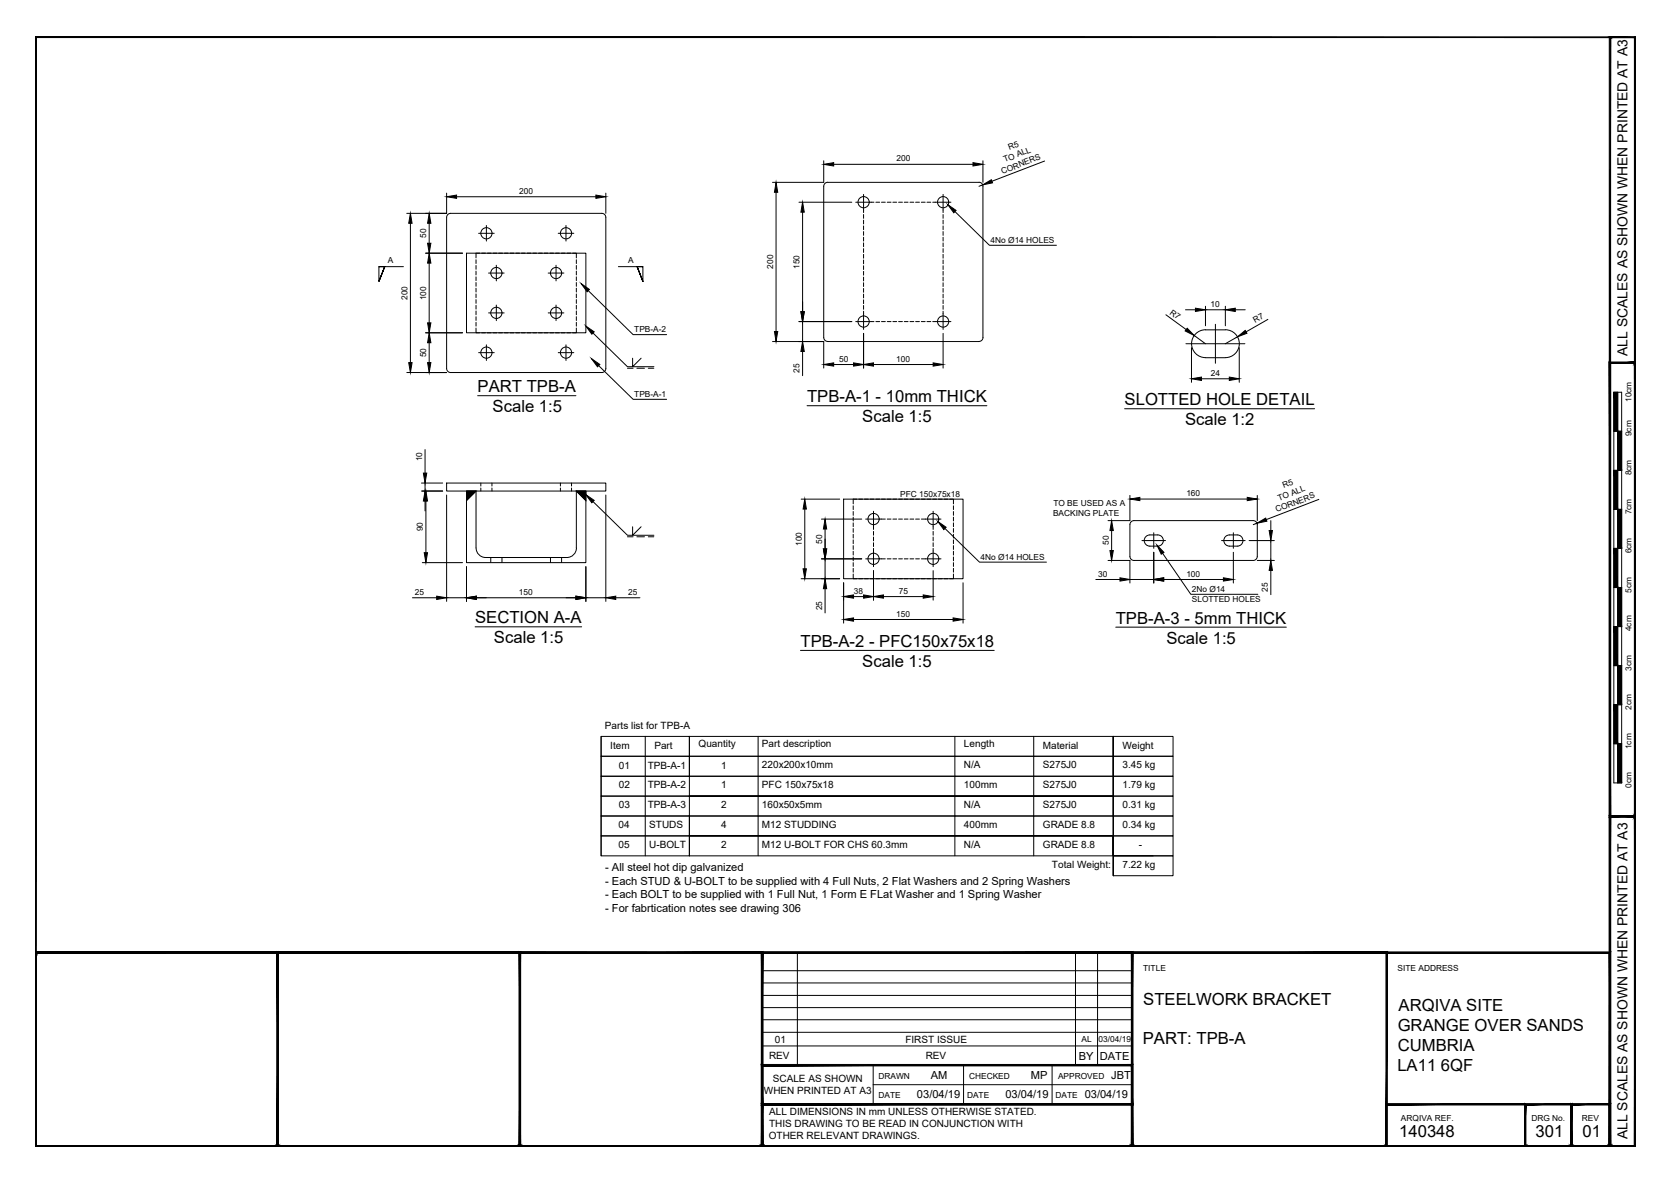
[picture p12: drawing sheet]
<svg xmlns="http://www.w3.org/2000/svg" width="420mm" height="297mm" viewBox="0 0 420 297" stroke-linecap="round" stroke-linejoin="round" font-family="sans-serif">
<!-- layer: TEXT AND DIMENSIONS -->
<g fill="none" stroke="#000" stroke-width=".25">
<path d="M103.1 56.1v35M107.9 56.1v5M112.2 48.5v5.1h-10M114.7 49.4h35M120.3 58.6h3.9M122.2 56.7v3.9M140.3 58.6h3.9M142.2 56.7v3.9M152.2 48.5v5.1M195 48.3v35M200.8 50.8h13.2M201.7 53.3v25"/>
<path d="M207 40.4v5.4h-12.9M209.5 41.3h35M215 50.8h4M217 48.9v3.9M235 50.8h4M237 48.9v3.9M240 53.2l8.6 8.4h16.9M246.9 46.5l-.9 .3M247 40.4v5.4M262.5 40.5l-13.2 5.1M95.2 67h1.5l-1.5 3.7 1.5-3.7-1.5 3.7v-3.7h6.2M107 63.6h9.2"/>
<path d="M107.9 66.1v15M122.8 68.6h3.9M122.8 78.6h3.9M124.7 66.7v3.9M124.7 76.7v3.9M137.8 68.6h3.9M137.8 78.6h3.9M139.7 66.7v3.9M139.7 76.7v3.9M147.8 73l11.3 11.1h8.4M155.4 67h6.2v3.7l-1.5-3.7 1.5 3.7-1.5-3.7h1.5M217 78.9v3.9"/>
<path d="M237 78.9v3.9M293 79.1l5.1 3.7M297.9 77.9h2.5M302.9 77v4.9M302.9 77.9h5M307.9 77v4.9M310.4 77.9h2.5M102.2 93.6h10M107 83.6h9.2M107.9 86.1v5M120 99.4h24.7M120.3 88.6h3.9"/>
<path d="M122.2 86.7v3.9M140.3 88.6h3.9M142.2 86.7v3.9M149 83.7l8.7 8.5h6.6M150.4 91.9l8.7 8.5h8.4M157.7 92.5h1.4M159 90v2.2l2.1-2.2M160 92.5h2M162.9 92.5h1.4M194.1 85.8h12.9v6.7M200.8 80.8h13.2M201.7 80.8v5"/>
<path d="M201.7 88.3v6.1M209.5 91.6h5M215 80.8h4M217 83.8v8.7M219.5 91.6h15M235 80.8h4M237 83.8v8.7M298 86.4h14.8M299.4 87.4v8.7M300.1 84.3l2.8 2.1M301.9 95.2h7M305.4 81.5v9.8"/>
<path d="M311 84.6l-3.1 1.8M311.4 87.4v8.7M318.6 80.3l-5.5 3.1M106.8 113v5.9M202.8 102h45.2M282.6 102.7h47.8M105.9 123.4h5.3M105.9 121.4h5.3M106.8 121.4v2M106.8 125.9v2.5M107 125.9v13M112.2 124.4v26.7"/>
<path d="M149 126l8.7 8.5h6.6M152.2 124.4v26.7M157.7 134.9h1.4M159 132.4v2.1l2.1-2.1M160 134.9h2M162.9 134.9h1.4M201.3 125.4h9.7M202.2 127.9v15M206.4 130.5h10.1M207.3 132.9v5M217.5 130.5h4M219.5 128.5v3.9"/>
<path d="M219.5 138.5v3.9M232.5 130.5h4M234.5 128.5v3.9M234.5 138.5v3.9M237.5 132.8l8.6 8.5h16.9M279.3 133.3v5M283.9 124.5v6.3h-5.5M286.4 125.4h27M287 135.8h5.9M289.9 133.9v3.9M289.9 138.8v7.7M292.1 139l7.1 10.4h16.9"/>
<path d="M307 135.8h5.9M309.9 133.9v3.9M309.9 138.8v7.7M313.9 135.8h6.3M315.9 131.5l-1 .3M315.9 124.5v6.3M319.3 130.8v2.5M319.3 135.8v5M331.4 125.5l-13.2 5.1M103.6 150.2h6.1M106.1 141.4h10.1M112.2 150.2h5"/>
<path d="M117.2 142.4v8.7M119.4 157.5h26.8M119.7 150.2h25M147.2 150.2h5M147.2 142.4v8.7M154.7 150.2h6.1M201.3 145.4h9.7M206.4 140.4h10.1M207.3 140.4v5M207.3 147.9v6.1M212 146.5v10.1M214.5 149.9h2.5"/>
<path d="M214.5 155.7h25M217.5 140.4h4M219.5 143.4v7.4M222 149.9h10M232.5 140.4h4M234.5 143.4v7.4M242 146.5v10.1M275.4 145.6h6M278.4 140.8h5.5v5.7M280.4 157.6h42.8M283.9 145.6h6M292.4 145.6h15"/>
<path d="M315.9 140.8h4.3M319.3 143.3v6.1M201.2 163.4h48.6M151.1 185.1v30M162.1 185.1v30M173.2 195.1v5h-22.1v-5h128.7M173.2 190.1h106.6M173.2 195.1h106.6M190.5 185.1v30M240 185.1v30M259.8 185.1v30M279.8 185.1h-106.6v5h-22.1v-5h22.1v10"/>
<path d="M279.8 190.1h-128.7v5h22.1M279.8 185.1v25M279.8 185.1v20M279.8 185.1h15v5h-15zM279.8 190.1h15v5h-15zM279.8 195.1h15v5h-15zM279.8 185.1v35M173.2 200.1h106.6h-106.6M173.2 200.1v5h-22.1v-5h128.7M173.2 200.1h106.6M279.8 205.1h-128.7v5h128.7M279.8 210.1h-106.6h106.6"/>
<path d="M279.8 200.1h15v5h-15zM279.8 205.1h15v5h-15zM279.8 215.1h15v5h-15zM279.8 205.1h-106.6v10v-5h-22.1v5h138.7M279.8 210.1v5v-5h15v5h-15z"/>
</g>
<!-- layer: PROPOSED OTHER USER 1 -->
<g fill="none" stroke="#000" stroke-width=".25">
<path d="M112.2 54.6v38a1.01 1.01 0 0 0 1 1M113.2 53.6h38a1.01 1.01 0 0 1 1 1M113.2 53.6a1.01 1.01 0 0 0-1 1M152.2 54.6v38a1.01 1.01 0 0 1-1 1h-38M207.3 46.1l.7-.3h38a.97 .97 0 0 1 1 1v38a1.04 1.04 0 0 1-1 1h-38a1.01 1.01 0 0 1-1-1v-38zM117.2 63.6h30v20h-30zM307.9 82.9h-5a3.5 3.5 0 0 0-3.5 3.5 3.5 3.5 0 0 0 3.5 3.5h5M307.9 82.9a3.5 3.5 0 0 1 3.5 3.5 3.5 3.5 0 0 1-3.5 3.5M112.2 121.4h40v2h-40zM119.6 123.4l-2.4 2.4M144.8 123.4h2.4v18h-30v-18h2.4v14.3a2.44 2.44 0 0 0 2.4 2.4M144.8 123.4v14.3"/>
<path d="M144.8 123.4l2.4 2.4M144.9 137.7a2.4 2.4 0 0 1-2.5 2.4h-20.4M212 125.4h30v20h-30zM284.9 130.8h30a1.01 1.01 0 0 1 1 1v8a1.01 1.01 0 0 1-1 1h-30M284.9 130.8a1.01 1.01 0 0 0-1 1v8a1.01 1.01 0 0 0 1 1M287.8 135l.3-.3a4.8 4.8 0 0 1 3.3-.2 1.41 1.41 0 0 1 .9 1.6 1.41 1.41 0 0 1-1.4 1.1h-2a1.41 1.41 0 0 1-1.2-.7 1.41 1.41 0 0 1 .1-1.5zM307.8 135l.3-.3a4.8 4.8 0 0 1 3.3-.2 1.41 1.41 0 0 1 .9 1.6 1.41 1.41 0 0 1-1.4 1.1h-2a1.41 1.41 0 0 1-1.2-.7 1.41 1.41 0 0 1 .1-1.5z"/>
<circle cx="122.2" cy="58.6" r="1.41"/>
<circle cx="142.2" cy="58.6" r="1.41"/>
<circle cx="217" cy="50.8" r="1.41"/>
<circle cx="237" cy="50.8" r="1.41"/>
<circle cx="124.7" cy="68.6" r="1.41"/>
<circle cx="124.7" cy="78.6" r="1.41"/>
<circle cx="139.7" cy="68.6" r="1.41"/>
<circle cx="139.7" cy="78.6" r="1.41"/>
<circle cx="122.2" cy="88.6" r="1.41"/>
<circle cx="142.2" cy="88.6" r="1.41"/>
<circle cx="217" cy="80.8" r="1.41"/>
<circle cx="237" cy="80.8" r="1.41"/>
<circle cx="219.5" cy="130.4" r="1.41"/>
<circle cx="234.5" cy="130.4" r="1.41"/>
<circle cx="219.5" cy="140.4" r="1.41"/>
<circle cx="234.5" cy="140.4" r="1.41"/>
</g>
<!-- layer: TEXT AND DIMENSIONS -->
<g fill="#000" stroke="#000" stroke-width=".25">
<path d="M103.1 53.6l.5 2.5h-.9zM107.9 53.6l.4 2.5h-.9zM112.2 49.4l2.5-.4v.8zM149.7 49l2.5 .4-2.5 .4zM195 45.8l.4 2.5h-.8zM201.7 50.8l.4 2.5h-.8zM207 41.3l2.5-.4v.8zM238.2 51.4l2 1.5-.5 .6zM244.5 40.9l2.5 .4-2.5 .4zM246.9 46.5l2.2-1.3 .3 .8zM107.4 61.1h.9l-.4 2.5zM107.9 63.6l.4 2.5h-.9z"/>
<path d="M146 71.3l2.1 1.4-.6 .6zM201.3 78.3h.8l-.4 2.5zM300.4 77.4l2.5 .5-2.5 .4zM307.9 77.9l2.5-.5v.9zM102.7 91.1h.9l-.5 2.5zM107.4 81.1h.9l-.4 2.5zM107.9 83.6l.4 2.5h-.9zM107.4 91.1h.9l-.4 2.5zM147.2 81.9l2.1 1.5-.6 .6zM148.6 90.1l2.1 1.5-.6 .6zM194.6 83.3h.8l-.4 2.5zM201.7 85.8l.4 2.5h-.8z"/>
<path d="M207 91.6l2.5-.4v.8zM214.5 91.2l2.5 .4-2.5 .4zM217 91.6l2.5-.4v.8zM234.5 91.2l2.5 .4-2.5 .4zM298.3 82.5l1.8 1.8-2.3-1.1zM299.4 95.2l2.5-.4v.8zM308.9 94.8l2.5 .4-2.5 .4zM311 84.6l1.9-1.6 .4 .8zM106.4 118.9h.8l-.4 2.5zM106.8 123.4l.4 2.5h-.8zM106.6 138.9h.8l-.4 2.5zM107 123.4l.4 2.5h-.8z"/>
<path d="M147.2 124.3l2.1 1.5-.6 .5zM202.2 125.4l.4 2.5h-.8zM206.9 137.9h.8l-.4 2.5zM207.3 130.5l.4 2.4h-.8zM235.7 131.1l2.1 1.4-.6 .6zM279.3 130.8l.5 2.5h-.9zM278.9 138.3h.9l-.5 2.5zM283.9 125.4l2.5-.4v.8zM290.7 137l1.8 1.8-.7 .5zM313.4 125l2.5 .4-2.5 .4zM315.9 131.5l2.2-1.3 .3 .8zM318.9 133.3h.9l-.5 2.5z"/>
<path d="M109.7 149.8l2.5 .4-2.5 .4zM117.2 150.2l2.5-.4v.8zM144.7 149.8l2.5 .4-2.5 .4zM152.2 150.2l2.5-.4v.8zM201.8 142.9h.8l-.4 2.5zM207.3 145.4l.4 2.5h-.8zM212 149.9l2.5-.4v.8zM212 155.7l2.5-.4v.8zM217 149.5l2.5 .4-2.5 .4zM219.5 149.9l2.5-.4v.8zM232 149.5l2.5 .4-2.5 .4zM239.5 155.3l2.5 .4-2.5 .4z"/>
<path d="M281.4 145.2l2.5 .4-2.5 .4zM289.9 145.6l2.5-.4v.8zM307.4 145.2l2.5 .4-2.5 .4zM319.3 140.8l.5 2.5h-.9z"/>
</g>
<!-- layer: PROPOSED OTHER USER 1 -->
<path d="M117.2 123.4h2.4l-2.4 2.4zM144.8 123.4h2.4v2.4z" fill="#000" stroke="#000" stroke-width=".25"/>
<!-- layer: PROPOSED OTHER USER 1 - HIDDEN -->
<g fill="none" stroke="#000" stroke-width=".25">
<path d="M217 52.8v.6M217 53.9v1M217 55.3v1M217 56.8v.9M217 58.2v.9M217 59.6v1M219 50.8h.6M220.1 50.8h1M221.5 50.8h1M223 50.8h.9M224.4 50.8h.9M225.8 50.8h1"/>
<path d="M227.2 50.8h1M228.7 50.8h.9M230.1 50.8h.9M231.5 50.8h1M232.9 50.8h1M234.4 50.8h.6M237 52.8v.6M237 53.9v1M237 55.3v1M237 56.8v.9M237 58.2v.9M237 59.6v1"/>
<path d="M119.6 65.3v.9M119.6 66.7v1M119.6 68.1v1M119.6 69.6v.9M119.6 71v.9M119.6 72.4v1M119.6 73.9v.9M119.6 75.3v.9M119.6 76.7v1M119.6 78.1v1M119.6 79.6v.9M120.6 63.6h-1v1.2"/>
<path d="M121 63.6h1M122.5 63.6h.9M123.9 63.6h.9M125.3 63.6h1M126.8 63.6h.9M128.2 63.6h.9M129.6 63.6h1M131 63.6h1M132.5 63.6h.9M133.9 63.6h.9M135.3 63.6h1M136.7 63.6h1"/>
<path d="M138.2 63.6h.9M139.6 63.6h1M141 63.6h1M142.5 63.6h.9M143.9 63.6h.9v1.2M144.8 65.3v.9M144.8 66.7v1M144.8 68.1v1M144.8 69.6v.9M144.8 71v.9M144.8 72.4v1M144.8 73.9v.9"/>
<path d="M144.8 75.3v.9M144.8 76.7v1M144.8 78.1v1M144.8 79.6v.9M217 61v1M217 62.5v.9M217 63.9v1M217 65.3v1M217 66.8v.9M217 68.2v1M217 69.6v1M217 71.1v.9"/>
<path d="M217 72.5v.9M217 73.9v1M217 75.4v.9M217 76.8v.9M217 78.2v.7M237 61v1M237 62.5v.9M237 63.9v1M237 65.3v1M237 66.8v.9M237 68.2v1M237 69.6v1"/>
<path d="M237 71.1v.9M237 72.5v.9M237 73.9v1M237 75.4v.9M237 76.8v.9M237 78.2v.7M119.6 82.4v1.2h1M119.6 81v1M121 83.6h1M122.5 83.6h.9M123.9 83.6h.9M125.3 83.6h1"/>
<path d="M126.8 83.6h.9M128.2 83.6h.9M129.6 83.6h1M131 83.6h1M132.5 83.6h.9M133.9 83.6h.9M135.3 83.6h1M136.7 83.6h1M138.2 83.6h.9M139.6 83.6h1M141 83.6h1M142.5 83.6h.9"/>
<path d="M144.8 82.4v1.2h-.9M144.8 81v1M219 80.8h.6M220.1 80.8h1M221.5 80.8h1M223 80.8h.9M224.4 80.8h.9M225.8 80.8h1M227.2 80.8h1M228.7 80.8h.9M230.1 80.8h.9M231.5 80.8h1"/>
<path d="M232.9 80.8h1M234.4 80.8h.6M120.8 121.4v.8M120.8 122.6v.8M123.6 121.4v.8M123.6 122.6v.8M140.8 121.4v.8M140.8 122.6v.8M143.6 121.4v.8M143.6 122.6v.8M214.4 127.1v1M214.4 128.5v1"/>
<path d="M214.4 130v.9M214.4 131.4v1M214.4 132.8v1M214.4 134.3v.9M214.4 135.7v.9M214.4 137.1v1M214.4 138.5v1M214.4 140v.9M215.3 125.4h-.9v1.2M215.8 125.4h1M217.2 125.4h1M218.7 125.4h.9"/>
<path d="M219.5 132.4v.7M219.5 133.5v1M219.5 135v.9M219.5 136.4v1M219.5 137.8v.7M220.1 125.4h1M221.5 130.5h1M221.5 125.4h1M223 125.4h.9M223 130.5h.9M224.4 125.4h.9M224.4 130.5h.9"/>
<path d="M225.8 125.4h1M225.8 130.5h1M227.2 125.4h1M227.2 130.5h1M228.7 125.4h.9M228.7 130.5h.9M230.1 125.4h.9M230.1 130.5h.9M231.5 125.4h1M231.5 130.5h1M232.9 125.4h1M234.4 125.4h.9"/>
<path d="M234.5 132.4v.7M234.5 133.5v1M234.5 135v.9M234.5 136.4v1M234.5 137.8v.7M235.8 125.4h1M237.2 125.4h1M238.7 125.4h.9v1.2M239.6 127.1v1M239.6 128.5v1M239.6 130v.9M239.6 131.4v1"/>
<path d="M239.6 132.8v1M239.6 134.3v.9M239.6 135.7v.9M239.6 137.1v1M239.6 138.5v1M239.6 140v.9M123.3 140.1v1.3M126.1 140.1v1.3M138.3 140.1v1.3M141.1 140.1v1.3M214.4 144.3v1.1h.9M214.4 141.4v.9"/>
<path d="M214.4 142.8v1M215.8 145.4h1M217.2 145.4h1M218.7 145.4h.9M220.1 145.4h1M221.5 140.4h1M221.5 145.4h1M223 145.4h.9M223 140.4h.9M224.4 145.4h.9M224.4 140.4h.9M225.8 145.4h1"/>
<path d="M225.8 140.4h1M227.2 145.4h1M227.2 140.4h1M228.7 145.4h.9M228.7 140.4h.9M230.1 145.4h.9M230.1 140.4h.9M231.5 145.4h1M231.5 140.4h1M232.9 145.4h1M234.4 145.4h.9M235.8 145.4h1"/>
<path d="M237.2 145.4h1M239.6 144.3v1.1h-.9M239.6 141.4v.9M239.6 142.8v1"/>
</g>
<!-- layer: 0 -->
<g fill="none" stroke="#000" stroke-width=".25">
<path d="M405.5 98.6h2v98.1h-2zM406.5 98.6v98.1M405.5 118.2h2M405.5 108.4h2M405.5 137.8h2M405.5 128h2M405.5 157.5h2M405.5 147.7h2M405.5 177.1h2M405.5 167.3h2M405.5 186.9h2M200.4 239.4v28.3"/>
<path d="M270.3 239.4v28.3M275.8 239.4v28.3M191.5 250.1h93M191.5 247h93M191.5 243.9h93M191.5 256.3h93M191.5 253.2h93M191.5 259.4h93M191.5 262.8h93M219.4 267.7v9.8M219.4 272.6h65.1M242.1 267.7v9.8"/>
<path d="M264.4 267.7v9.8"/>
</g>
<g fill="#000" stroke="#000" stroke-width=".25">
<path d="M8.9 9.3l.2 .1h401.6zM8.9 9.3h402l-.2 .1z"/>
<path d="M404.4 9.3l.3 .1zM404.4 9.3l.3 .1-.3 278.6zM404.7 9.4l-.3 278.6 .3-.1zM404.4 288l.3-.1z"/>
<path d="M404.6 9.3l.1 .1h6zM404.6 9.3h6.3l-.2 .1z"/>
<path d="M410.7 9.4v278.5l.2-278.6zM410.9 9.3v278.7l-.2-.1z"/>
<path d="M410.7 9.4v278.5l.2-278.6zM410.9 9.3v278.7l-.2-.1z"/>
<path d="M404.4 91l.3 .3 6.2-.3zM404.7 91.3l6.2-.3-.2 .3zM410.9 91l-.2 .3z"/>
<path d="M404.4 91l.3 114v-113.7zM404.4 91l.3 114-.3 .3z"/>
<path d="M405.5 98.6l1 9.8v-9.8zM405.5 98.6l1 9.8h-1z"/>
<path d="M410.9 91.1l-.2 .2 .2 113.9zM410.7 91.3l.2 113.9-.2-.2zM410.7 205l.2 .3zM404.7 205h6l.2 .3zM404.7 205l-.3 .3h6.5z"/>
<path d="M405.5 118.2l1 9.8v-9.8zM405.5 118.2l1 9.8h-1z"/>
<path d="M406.5 108.4l1 9.8v-9.8zM406.5 108.4l1 9.8h-1z"/>
<path d="M405.5 137.8l1 9.8v-9.8zM405.5 137.8l1 9.8h-1z"/>
<path d="M406.5 128l1 9.8v-9.8zM406.5 128l1 9.8h-1z"/>
<path d="M405.5 157.5l1 9.8v-9.8zM405.5 157.5l1 9.8h-1z"/>
<path d="M406.5 147.6l1 9.9v-9.9zM406.5 147.6l1 9.9h-1z"/>
<path d="M405.5 177.1l1 9.8v-9.8zM405.5 177.1l1 9.8h-1z"/>
<path d="M406.5 167.3l1 9.8v-9.8zM406.5 167.3l1 9.8h-1z"/>
<path d="M406.5 186.9l1 9.8v-9.8zM406.5 186.9l1 9.8h-1z"/>
<path d="M404.4 205l.3 .3 6.2-.3zM404.7 205.3l6.2-.3-.2 .3zM410.9 205l-.2 .3z"/>
<path d="M410.9 205.1l-.2 .2 .2 82.7zM410.7 205.3l.2 82.7-.2-.1zM410.7 287.9l.2 .1z"/>
<path d="M8.9 239.2l.2 .4zM8.9 239.2l395.5 .4h-395.3zM8.9 239.2l395.5 .4 .3-.4z"/>
<path d="M9.1 239.6h60.5l.3-.4zM8.9 239.2h61l-60.8 .4zM8.9 239.2l.2 .4z"/>
<path d="M69.9 239.6h60.6l.3-.4zM69.6 239.2h61.2l-60.9 .4zM69.6 239.2l.3 48.7v-48.3zM69.6 239.2l.3 48.7-.3 .1zM69.6 288l.3-.1z"/>
<path d="M130.8 239.6h60.5l.4-.4zM130.5 239.2h61.2l-60.9 .4zM130.5 239.2l.3 48.7v-48.3zM130.5 239.2l.3 48.7-.3 .1zM130.5 288l.3-.1z"/>
<path d="M191.7 239.6h92.6l.4-.4zM191.3 239.2h93.4l-93 .4zM191.3 239.2l.4 48.7v-48.3zM191.3 239.2l.4 48.7-.4 .1zM191.3 288l.4-.1z"/>
<path d="M284.7 239.6h63.6l.3-.4zM284.3 239.2h64.3l-63.9 .4zM284.3 239.2l.4 48.7v-48.3zM284.3 239.2l.4 48.7-.4 .1zM284.3 288l.4-.1z"/>
<path d="M404.7 239.2l-.3 .4 .3 48.4zM404.4 239.6l.3 48.4-.3-.1zM404.4 287.9l.3 .1z"/>
<path d="M191.3 277.3l.4 .4 93-.4zM191.7 277.7l93-.4-.4 .4zM284.7 277.3l-.4 .4 .4 10.3zM284.3 277.7l.4 10.3-.4-.1zM284.3 287.9l.4 .1z"/>
<path d="M191.3 277.7h93.4l-.4-.4zM191.3 277.7l.4-.4h92.6zM191.3 267.5v10.2l.4-.4zM191.3 267.5l.4 .4v9.4zM191.3 267.5l.4 .4 93-.4zM191.7 267.9l93-.4-.4 .4zM284.7 267.5l-.4 .4 .4 9.8zM284.3 267.9l.4 9.8-.4-.4z"/>
<path d="M383.1 277.3l.3 .4 11.7-.4zM383.4 277.7l11.7-.4-.4 .4zM394.7 277.7l.4 10.3v-10.7zM394.7 277.7l.4 10.3-.4-.1zM394.7 287.9l.4 .1z"/>
<path d="M348.5 277.7h34.8v-.4zM348.5 277.3h34.8l-34.8 .4z"/>
<path d="M394.7 277.3l.4 .4 9.6-.4zM395.1 277.7l9.6-.4-.3 .4zM404.7 277.3l-.3 .4 .3 10.3zM404.4 277.7l.3 10.3-.3-.1zM404.4 287.9l.3 .1z"/>
<path d="M9.1 9.4l-.2 278.6 .2-.1zM8.9 9.3l.2 .1-.2 278.6z"/>
<path d="M9.1 239.6l-.2 48.4 .2-.1zM8.9 239.4l.2 .2-.2 48.4z"/>
<path d="M9.1 287.9l60.7 .1-.2-.1zM9.1 287.9l60.7 .1h-60.9z"/>
<path d="M69.6 287.9l.3 .1zM69.9 239.2v48.8l-.3-.1zM69.9 239.2l-.3 .4v48.3z"/>
<path d="M69.9 287.9l60.7 .1-.1-.1zM69.9 287.9l60.7 .1h-60.8z"/>
<path d="M130.5 287.9l.3 .1zM130.8 239.2v48.8l-.3-.1zM130.8 239.2l-.3 .4v48.3z"/>
<path d="M130.8 287.9l60.7 .1-.2-.1zM130.8 287.9l60.7 .1h-60.9z"/>
<path d="M191.3 287.9l.4 .1zM191.7 239.2v48.8l-.4-.1zM191.3 239.6v48.3l.4-48.7z"/>
<path d="M191.7 287.9l92.8 .1-.2-.1zM191.7 287.9l92.8 .1h-93z"/>
<path d="M284.3 287.9l.4 .1zM284.7 239.2v48.8l-.4-.1zM284.7 239.2l-.4 .4v48.3z"/>
<path d="M191.5 288h93l-.2-.1zM191.5 288l.2-.1h92.6zM191.3 288l.4-.1zM191.7 277.7v10.2l-.4 .1zM191.3 277.3v10.7l.4-10.3z"/>
<path d="M284.7 287.9l63.8 .1-.2-.1zM284.7 287.9l63.8 .1h-64z"/>
<path d="M348.3 287.9l.3 .1zM348.6 239.2v48.8l-.3-.1zM348.6 239.2l-.3 .4v48.3z"/>
<path d="M383.3 288h11.6l-.2-.1zM383.4 287.9h11.3l-11.4 .1zM383.1 288l.3-.1zM383.4 277.7v10.2l-.3 .1zM383.1 277.3v10.7l.3-10.3z"/>
<path d="M8.9 288h395.7l-.2-.1zM8.9 288l.2-.1h395.3zM8.9 239.4v48.6l.2-.1zM8.9 239.4l.2 .2v48.3z"/>
<path d="M394.9 288h9.7l-.2-.1zM394.9 288l.2-.1h9.3zM394.7 288l.4-.1zM395.1 277.7v10.2l-.4 .1zM394.7 277.3v10.7l.4-10.3z"/>
<path d="M9.1 287.9l401.8 .1-.2-.1zM9.1 287.9l401.8 .1h-402z"/>
<path d="M404.7 287.9l6.2 .1-.2-.1zM404.7 287.9l6.2 .1h-6.3z"/>
<path d="M404.6 288h6.3l-.2-.1zM404.7 287.9h6l-6.1 .1zM404.4 288l.3-.1zM404.7 205.3v82.6l-.3 .1zM404.4 205v83l.3-82.7z"/>
</g>
<g font-size="4.2">
<text x="120" y="98.6">PART TPB-A</text>
<text x="202.8" y="101.1">TPB-A-1 - 10mm THICK</text>
<text x="282.6" y="101.8">SLOTTED HOLE DETAIL</text>
<text x="123.8" y="103.6">Scale 1:5</text>
<text x="216.7" y="106.1">Scale 1:5</text>
<text x="297.8" y="106.9">Scale 1:2</text>
<text x="119.4" y="156.6">SECTION A-A</text>
<text x="124.1" y="161.7">Scale 1:5</text>
<text x="280.4" y="156.7">TPB-A-3 - 5mm THICK</text>
<text x="293.1" y="161.8">Scale 1:5</text>
<text x="201.2" y="162.6">TPB-A-2 - PFC150x75x18</text>
<text x="216.7" y="167.6">Scale 1:5</text>
<text x="287.3" y="252.5">STEELWORK BRACKET</text>
<text x="351.5" y="254">ARQIVA SITE</text>
<text x="287.2" y="262.4">PART: TPB-A</text>
<text x="351.2" y="259.1">GRANGE OVER SANDS</text>
<text x="351.1" y="269.2">LA11 6QF</text>
<text x="351.2" y="264.1">CUMBRIA</text>
<text x="351.6" y="285.7">140348</text>
<text x="385.9" y="285.7">301</text>
<text x="397.7" y="285.7">01</text>
</g>
<g font-size="3.5">
<text x="409" y="89.4" transform="rotate(-90 409 89.4)">ALL SCALES AS SHOWN WHEN PRINTED AT A3</text>
<text x="409" y="286.3" transform="rotate(-90 409 286.3)">ALL SCALES AS SHOWN WHEN PRINTED AT A3</text>
</g>
<g font-size="2.8">
<text x="152.1" y="218.9">- All steel hot dip galvanized</text>
<text x="152.1" y="222.3">- Each STUD &amp; U-BOLT to be supplied with 4 Full Nuts, 2 Flat Washers and 2 Spring Washers</text>
<text x="152.1" y="225.7">- Each BOLT to be supplied with 1 Full Nut, 1 Form E FLat Washer and 1 Spring Washer</text>
<text x="152.1" y="229.1">- For fabrtication notes see drawing 306</text>
<text x="271.1" y="266.3">BY</text>
<text x="276.4" y="266.3">DATE</text>
<text x="233.9" y="271.1">AM</text>
<text x="259" y="271.1">MP</text>
<text x="279.3" y="271.1">JBT</text>
<text x="230.4" y="276">03/04/19</text>
<text x="252.7" y="276">03/04/19</text>
<text x="272.6" y="276">03/04/19</text>
</g>
<g font-size="2.5">
<text x="152" y="183.1">Parts list for TPB-A</text>
<text x="153.4" y="188.1">Item</text>
<text x="164.5" y="188.1">Part</text>
<text x="175.5" y="187.6">Quantity</text>
<text x="191.5" y="187.6">Part description</text>
<text x="242.2" y="187.6">Length</text>
<text x="262.1" y="188.1">Material</text>
<text x="282.1" y="188.1">Weight</text>
<text x="155.5" y="193.1">01</text>
<text x="162.8" y="193.1">TPB-A-1</text>
<text x="181.3" y="193.1">1</text>
<text x="191.5" y="193.1">220x200x10mm</text>
<text x="242.2" y="193.1">N/A</text>
<text x="262.1" y="193.1">S275J0</text>
<text x="282.1" y="193.1">3.45 kg</text>
<text x="155.5" y="198.1">02</text>
<text x="155.5" y="203.1">03</text>
<text x="162.8" y="198.1">TPB-A-2</text>
<text x="162.8" y="203.1">TPB-A-3</text>
<text x="181.3" y="198.1">1</text>
<text x="181.3" y="203.1">2</text>
<text x="191.5" y="198.1">PFC 150x75x18</text>
<text x="191.5" y="203.1">160x50x5mm</text>
<text x="242.2" y="198.1">100mm</text>
<text x="242.2" y="203.1">N/A</text>
<text x="262.1" y="198.1">S275J0</text>
<text x="262.1" y="203.1">S275J0</text>
<text x="282.1" y="198.1">1.79 kg</text>
<text x="282.1" y="203.1">0.31 kg</text>
<text x="155.4" y="208.1">04</text>
<text x="163.2" y="208.1">STUDS</text>
<text x="181.3" y="208.1">4</text>
<text x="191.5" y="208">M12 STUDDING</text>
<text x="242.2" y="208.1">400mm</text>
<text x="262.1" y="208.1">GRADE 8.8</text>
<text x="282.1" y="208.1">0.34 kg</text>
<text x="155.4" y="213.1">05</text>
<text x="163.2" y="213.1">U-BOLT</text>
<text x="181.3" y="213.1">2</text>
<text x="191.5" y="213">M12 U-BOLT FOR CHS 60.3mm</text>
<text x="242.2" y="213.1">N/A</text>
<text x="262.1" y="213.1">GRADE 8.8</text>
<text x="286.1" y="213.1">-</text>
<text x="264.4" y="218.1">Total Weight:</text>
<text x="282.1" y="218.1">7.22 kg</text>
<text x="194.7" y="262">01</text>
<text x="227.5" y="262">FIRST ISSUE</text>
<text x="193.3" y="266.2">REV</text>
<text x="232.6" y="266.2">REV</text>
<text x="192" y="275">WHEN PRINTED AT A3</text>
<text x="194.2" y="272">SCALE AS SHOWN</text>
<text x="193.3" y="280.3">ALL DIMENSIONS IN mm UNLESS OTHERWISE STATED.</text>
<text x="193.2" y="286.3">OTHER RELEVANT DRAWINGS.</text>
<text x="193.3" y="283.3">THIS DRAWING TO BE READ IN CONJUNCTION WITH</text>
</g>
<g font-size="2.1">
<text x="225.3" y="40.6">200</text>
<text x="252.5" y="40.8" transform="rotate(-21 252.5 40.8)">TO ALL</text>
<text x="253.7" y="37.7" transform="rotate(-21 253.7 37.7)">R5</text>
<text x="251.9" y="43.8" transform="rotate(-21 251.9 43.8)">CORNERS</text>
<text x="130.5" y="48.7">200</text>
<text x="107.1" y="59.8" transform="rotate(-90 107.1 59.8)">50</text>
<text x="248.9" y="61.1">4No Ø14 HOLES</text>
<text x="97.5" y="66.1">A</text>
<text x="157.9" y="66.1">A</text>
<text x="194.3" y="67.5" transform="rotate(-90 194.3 67.5)">200</text>
<text x="200.9" y="67.6" transform="rotate(-90 200.9 67.6)">150</text>
<text x="102.4" y="75.4" transform="rotate(-90 102.4 75.4)">200</text>
<text x="107.1" y="75.4" transform="rotate(-90 107.1 75.4)">100</text>
<text x="304.2" y="77.1">10</text>
<text x="159.4" y="83.5">TPB-A-2</text>
<text x="293.8" y="78.8" transform="rotate(36 293.8 78.8)">R7</text>
<text x="315.4" y="81.3" transform="rotate(-30 315.4 81.3)">R7</text>
<text x="107.1" y="89.8" transform="rotate(-90 107.1 89.8)">50</text>
<text x="200.9" y="93.8" transform="rotate(-90 200.9 93.8)">25</text>
<text x="210.8" y="90.9">50</text>
<text x="225.2" y="90.9">100</text>
<text x="304.3" y="94.5">24</text>
<text x="159.4" y="99.8">TPB-A-1</text>
<text x="409.9" y="101" transform="rotate(-90 409.9 101)">10cm</text>
<text x="409.9" y="109.6" transform="rotate(-90 409.9 109.6)">9cm</text>
<text x="106.1" y="115.9" transform="rotate(-90 106.1 115.9)">10</text>
<text x="409.9" y="119.5" transform="rotate(-90 409.9 119.5)">8cm</text>
<text x="226.2" y="124.9">PFC 150x75x18</text>
<text x="298.1" y="124.7">160</text>
<text x="321.4" y="125.8" transform="rotate(-21 321.4 125.8)">TO ALL</text>
<text x="322.6" y="122.7" transform="rotate(-21 322.6 122.7)">R5</text>
<text x="264.6" y="129.6">BACKING PLATE</text>
<text x="264.7" y="127">TO BE USED AS A</text>
<text x="320.8" y="128.8" transform="rotate(-21 320.8 128.8)">CORNERS</text>
<text x="409.9" y="129.3" transform="rotate(-90 409.9 129.3)">7cm</text>
<text x="106.3" y="133.6" transform="rotate(-90 106.3 133.6)">90</text>
<text x="201.5" y="137.2" transform="rotate(-90 201.5 137.2)">100</text>
<text x="206.6" y="136.6" transform="rotate(-90 206.6 136.6)">50</text>
<text x="278.6" y="137" transform="rotate(-90 278.6 137)">50</text>
<text x="246.4" y="140.8">4No Ø14 HOLES</text>
<text x="409.9" y="139.1" transform="rotate(-90 409.9 139.1)">6cm</text>
<text x="104.3" y="149.5">25</text>
<text x="130.4" y="149.5">150</text>
<text x="157.9" y="149.5">25</text>
<text x="214.6" y="149.2">38</text>
<text x="225.8" y="149.2">75</text>
<text x="276" y="144.9">30</text>
<text x="298.1" y="144.9">100</text>
<text x="299.5" y="148.8">2No Ø14</text>
<text x="318.6" y="148.8" transform="rotate(-90 318.6 148.8)">25</text>
<text x="409.9" y="148.9" transform="rotate(-90 409.9 148.9)">5cm</text>
<text x="206.6" y="153.4" transform="rotate(-90 206.6 153.4)">25</text>
<text x="225.2" y="155">150</text>
<text x="299.5" y="151.4">SLOTTED HOLES</text>
<text x="409.9" y="158.6" transform="rotate(-90 409.9 158.6)">4cm</text>
<text x="409.9" y="168.6" transform="rotate(-90 409.9 168.6)">3cm</text>
<text x="409.9" y="178.3" transform="rotate(-90 409.9 178.3)">2cm</text>
<text x="409.9" y="188.3" transform="rotate(-90 409.9 188.3)">1cm</text>
<text x="409.9" y="198" transform="rotate(-90 409.9 198)">0cm</text>
<text x="287.3" y="243.9">TITLE</text>
<text x="351.2" y="243.9">SITE ADDRESS</text>
<text x="271.8" y="261.9">AL</text>
<text x="276.1" y="261.9">03/04/19</text>
<text x="220.8" y="271.1">DRAWN</text>
<text x="243.5" y="271.1">CHECKED</text>
<text x="265.9" y="271.1">APPROVED</text>
<text x="220.8" y="276">DATE</text>
<text x="243" y="276">DATE</text>
<text x="265.2" y="276">DATE</text>
<text x="352.1" y="281.6">ARQIVA REF.</text>
<text x="384.8" y="281.6">DRG No.</text>
<text x="397.5" y="281.6">REV</text>
</g>
</svg>
